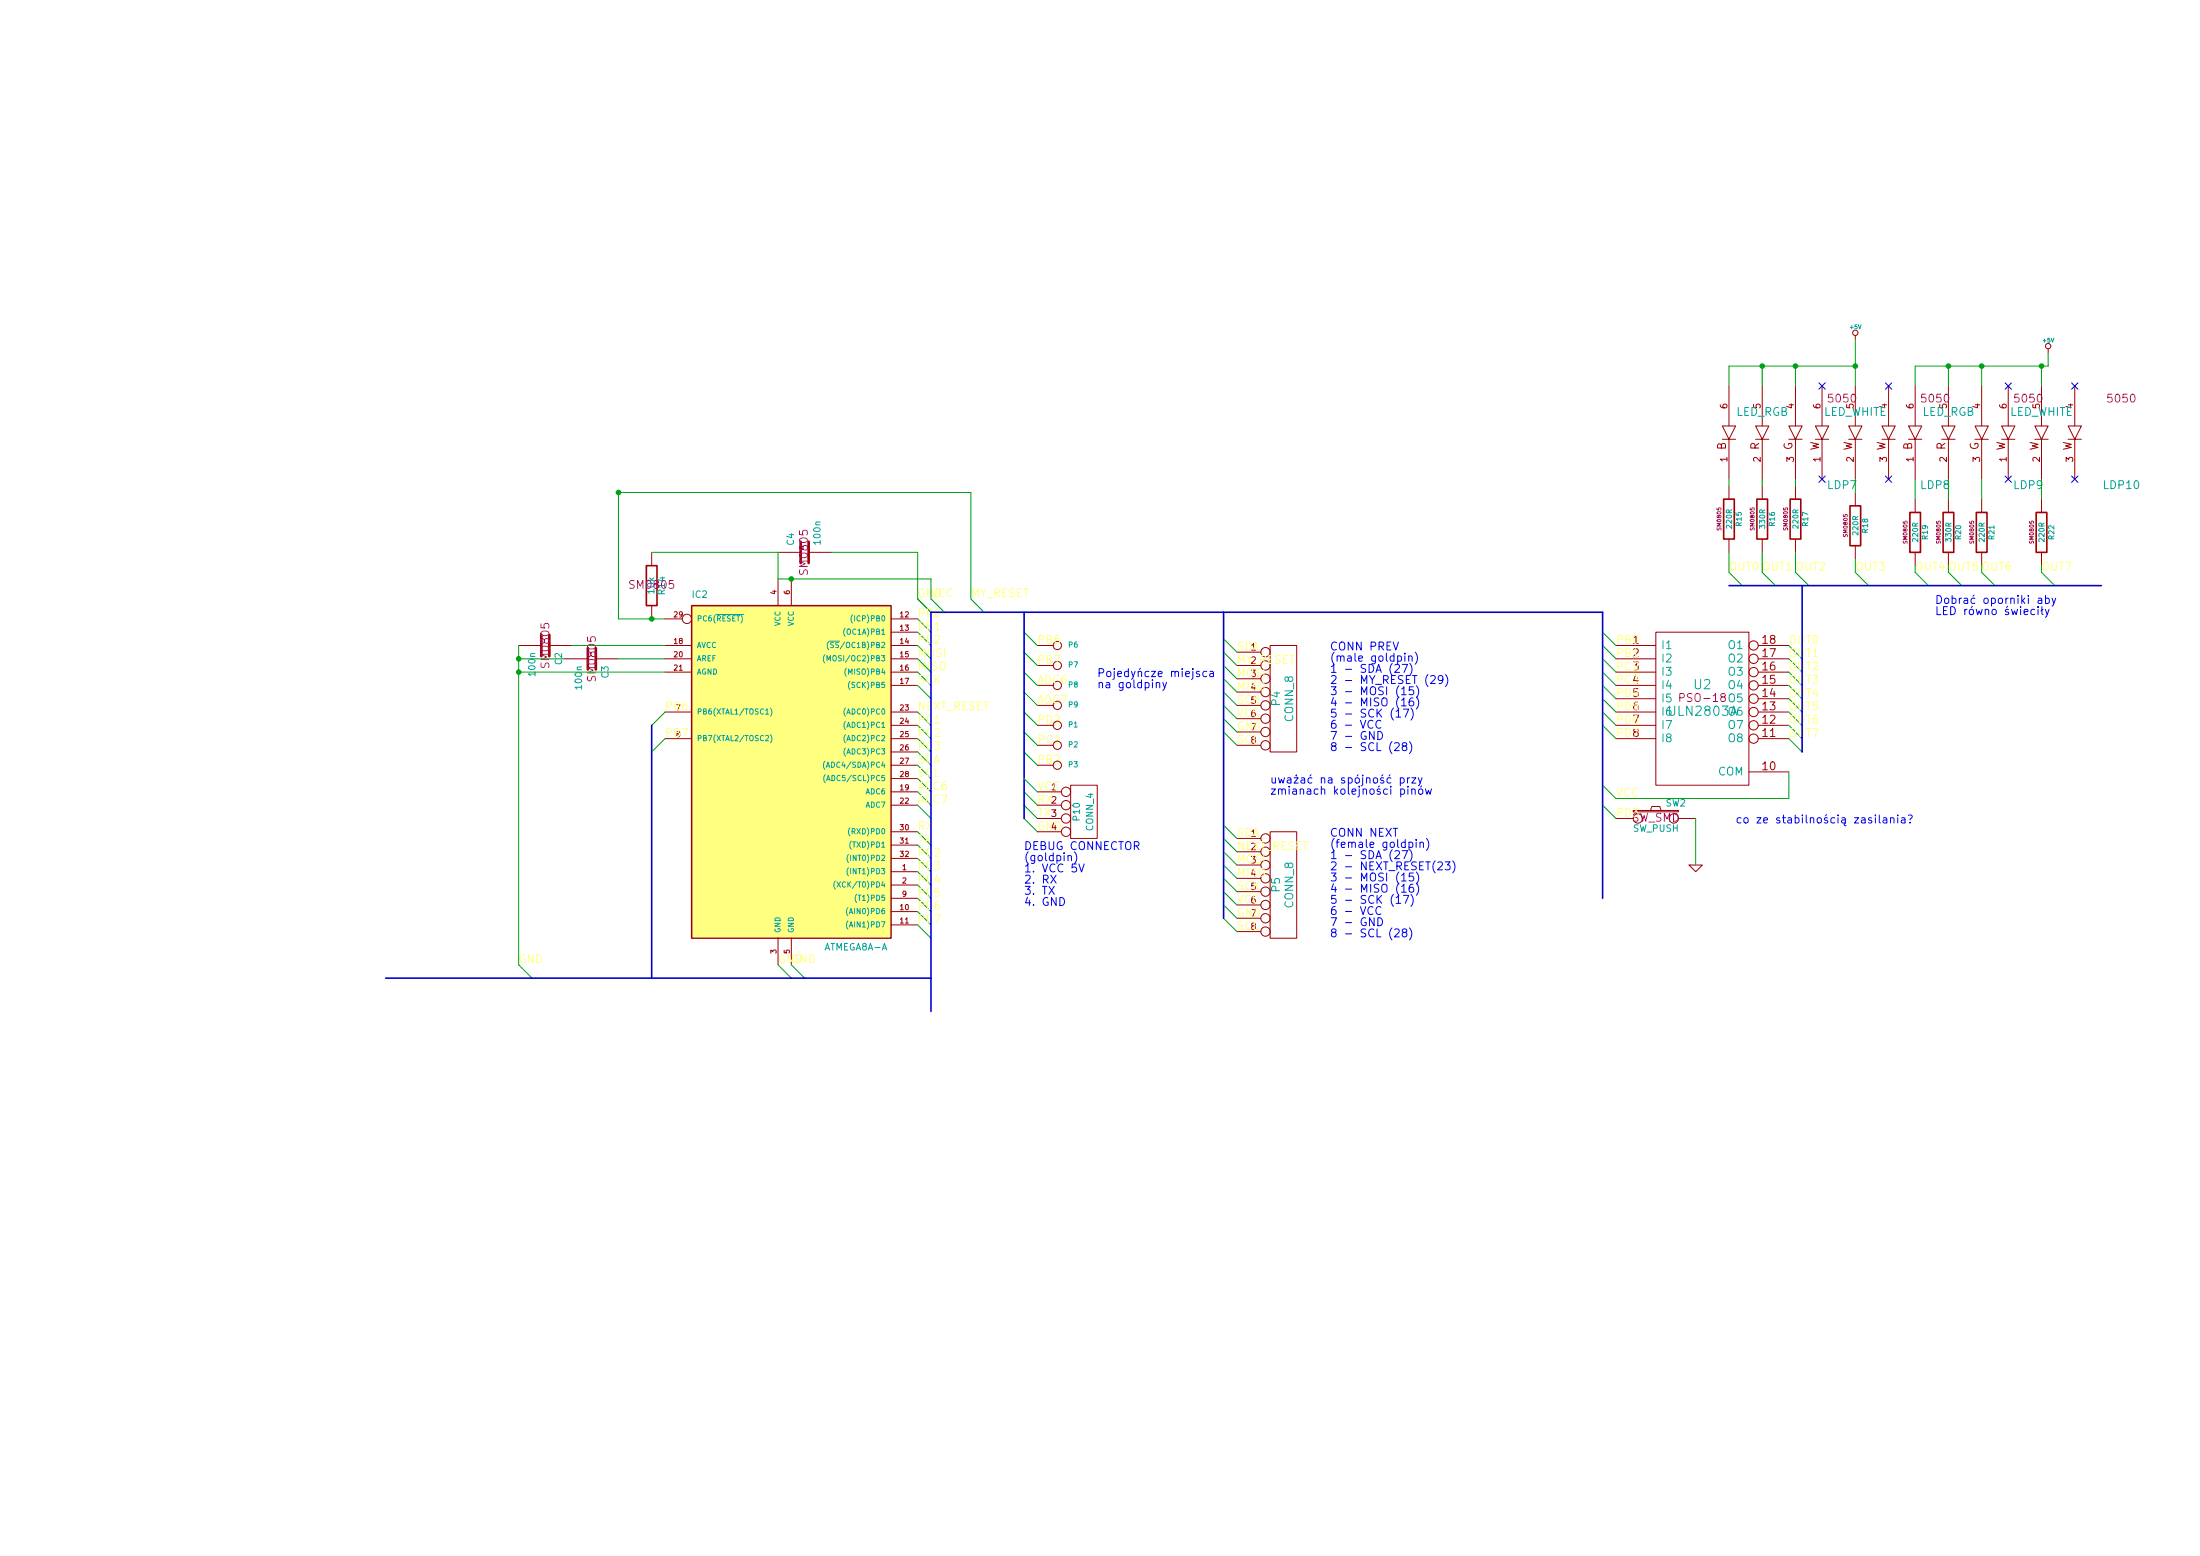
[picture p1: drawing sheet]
<svg xmlns="http://www.w3.org/2000/svg" width="420mm" height="297mm" viewBox="0 0 420 297" stroke-linecap="round" stroke-linejoin="round" font-family="sans-serif">
<path d="M132.1 115.6h38.1v63.5h-38.1z" fill="#ffff80" stroke="#ffff80" stroke-width=".25"/>
<path d="M132.1 115.6h38.1v63.5h-38.1z" fill="none" stroke="#a00000" stroke-width=".25"/>
<g fill="none" stroke="#a00000" stroke-width=".19">
<path d="M330.2 73.7v7.6M336.5 73.7v7.6M342.9 73.7v7.6M348 73.7v7.6M354.3 64v.8M354.3 73.7v7.6M360.7 73.7v7.6M365.8 73.7v7.6M372.1 73.7v7.6M378.5 73.7v7.6M383.5 73.7v7.6M389.9 73.7v7.6"/>
<path d="M391.2 66.6v.7M396.2 73.7v7.6M328.9 83.9h1.3l-1.3-2.6h2.6l-1.3 2.6h1.3M330.2 83.9v7.6M330.2 92.7v2.6M335.3 83.9h1.2l-1.2-2.6h2.5l-1.3 2.6h1.3M336.5 83.9v7.6M336.5 92.7v2.6M341.6 83.9h1.3l-1.3-2.6h2.6l-1.3 2.6h1.3M342.9 83.9v7.6M342.9 92.7v2.6M346.7 83.9h1.3l-1.3-2.6h2.5l-1.2 2.6h1.2"/>
<path d="M348 83.9v7.6M353.1 83.9h1.2l-1.2-2.6h2.5l-1.3 2.6h1.3M354.3 83.9v7.6M354.3 94v2.6M359.4 83.9h1.3l-1.3-2.6h2.5l-1.2 2.6h1.2M360.7 83.9v7.6M364.5 83.9h1.3l-1.3-2.6h2.5l-1.2 2.6h1.2M365.8 83.9v7.6M365.8 95.3v2.5M370.8 83.9h1.3l-1.3-2.6h2.6l-1.3 2.6h1.3M372.1 83.9v7.6M372.1 95.3v2.5"/>
<path d="M377.2 83.9h1.3l-1.3-2.6h2.5l-1.2 2.6h1.2M378.5 83.9v7.6M378.5 95.3v2.5M382.3 83.9h1.2l-1.2-2.6h2.5l-1.3 2.6h1.3M383.5 83.9v7.6M388.6 83.9h1.3l-1.3-2.6h2.6l-1.3 2.6h1.3M389.9 83.9v7.6M389.9 95.3v2.5M395 83.9h1.2l-1.2-2.6h2.5l-1.3 2.6h1.3M396.2 83.9v7.6M124.5 105.4v2.6M124.5 115.6v2.5"/>
<path d="M127 118.1h3.3M148.6 110.5v5.1M148.6 105.4h4.3M151.1 110.5v5.1M154.4 105.4h4.3M170.2 118.1h5.1M330.2 102.9v2.5M336.5 102.9v2.5M342.9 102.9v2.5M354.3 104.2v2.5M365.8 105.4v2.6M372.1 105.4v2.6"/>
<path d="M378.5 105.4v2.6M389.9 105.4v2.6M99.1 123.2h4.3M104.9 123.2h4.3M107.9 125.8h4.4M113.8 125.8h4.3M127 135.9h5.1M127 125.8h5.1M127 128.3h5.1M127 123.2h5.1M170.2 135.9h5.1M170.2 125.8h5.1"/>
<path d="M170.2 128.3h5.1M170.2 120.7h5.1M170.2 123.2h5.1M170.2 138.5h5.1M170.2 130.8h5.1M236.2 124.5h4.6M236.2 127h4.6M236.2 129.6h4.6M236.2 132.1h4.6M236.2 134.7h4.6M236.2 137.2h4.6M236.2 139.7h4.6"/>
<path d="M242.6 123.2h5v20.3h-5zM308.6 135.9h7.6M308.6 125.8h7.6M308.6 128.3h7.6M308.6 123.2h7.6M308.6 138.5h7.6M308.6 130.8h7.6M308.6 133.4h7.6M316.2 120.7h17.8v29.2h-17.8zM335.8 135.9h5.8M335.8 125.8h5.8M335.8 128.3h5.8"/>
<path d="M335.8 123.2h5.8M335.8 138.5h5.8M335.8 130.8h5.8M335.8 133.4h5.8M127 141h5.1M170.2 141h5.1M170.2 158.8h5.1M170.2 153.7h5.1M170.2 143.5h5.1M170.2 146.1h5.1M170.2 148.6h5.1M170.2 151.2h5.1"/>
<path d="M198.1 158.8h4.6M198.1 153.7h4.6M198.1 151.2h4.6M198.1 156.2h4.6M204.5 149.9h5v10.2h-5zM236.2 142.3h4.6M242.6 158.8h5v20.3h-5zM308.6 141h7.6M311.9 154.7h8.6v.3h-8.6zM315.2 154.7l.3-.7h1.5l.2 .7M320.5 156.2h3.3M334 147.4h7.6"/>
<path d="M335.8 141h5.8M148.6 179.1v5.1M151.1 179.1v5.1M170.2 166.4h5.1M170.2 168.9h5.1M170.2 171.5h5.1M170.2 174h5.1M170.2 176.6h5.1M170.2 161.3h5.1M170.2 163.9h5.1M236.2 160.1h4.6M236.2 162.6h4.6"/>
<path d="M236.2 165.1h4.6M236.2 167.7h4.6M236.2 170.2h4.6M236.2 172.8h4.6M236.2 175.3h4.6M236.2 177.8h4.6M322.6 165.1h2.5l-1.3 1.3z"/>
<circle cx="354.3" cy="63.5" r=".51"/>
<circle cx="391.2" cy="66.1" r=".51"/>
<circle cx="131.2" cy="118.1" r=".89"/>
<circle cx="201.9" cy="123.2" r=".79"/>
<circle cx="201.9" cy="130.8" r=".79"/>
<circle cx="201.9" cy="127" r=".79"/>
<circle cx="201.9" cy="134.7" r=".79"/>
<circle cx="201.9" cy="138.5" r=".79"/>
<circle cx="241.7" cy="134.7" r=".89"/>
<circle cx="241.7" cy="129.6" r=".89"/>
<circle cx="241.7" cy="127" r=".89"/>
<circle cx="241.7" cy="132.1" r=".89"/>
<circle cx="241.7" cy="137.2" r=".89"/>
<circle cx="241.7" cy="139.7" r=".89"/>
<circle cx="241.7" cy="124.5" r=".89"/>
<circle cx="334.9" cy="128.3" r=".89"/>
<circle cx="334.9" cy="130.8" r=".89"/>
<circle cx="334.9" cy="123.2" r=".89"/>
<circle cx="334.9" cy="133.4" r=".89"/>
<circle cx="334.9" cy="125.8" r=".89"/>
<circle cx="334.9" cy="138.5" r=".89"/>
<circle cx="334.9" cy="135.9" r=".89"/>
<circle cx="201.9" cy="142.3" r=".79"/>
<circle cx="201.9" cy="146.1" r=".79"/>
<circle cx="203.6" cy="158.8" r=".89"/>
<circle cx="203.6" cy="153.7" r=".89"/>
<circle cx="203.6" cy="151.2" r=".89"/>
<circle cx="203.6" cy="156.2" r=".89"/>
<circle cx="241.7" cy="142.3" r=".89"/>
<circle cx="334.9" cy="141" r=".89"/>
<circle cx="241.7" cy="160.1" r=".89"/>
<circle cx="241.7" cy="170.2" r=".89"/>
<circle cx="241.7" cy="177.8" r=".89"/>
<circle cx="241.7" cy="162.6" r=".89"/>
<circle cx="241.7" cy="165.1" r=".89"/>
<circle cx="241.7" cy="172.8" r=".89"/>
<circle cx="241.7" cy="175.3" r=".89"/>
<circle cx="241.7" cy="167.7" r=".89"/>
</g>
<g fill="none" stroke="#00a0a0" stroke-width=".19">
<path d="M136.8 117.3h5.2M161.4 119.9a1.2 1.2 0 0 0 0 1.6M162.8 117.4a1.2 1.2 0 0 0 0 1.5M146.2 136.3h.6M147.1 135.2a1.2 1.2 0 0 1 0 1.5M157.5 125a1.2 1.2 0 0 0 0 1.6M157.9 126.2v-1l.4 .7 .3-.7v1M158.3 122.5a1.2 1.2 0 0 0 0 1.5M158.4 122.4h2M159.2 122.7l-.4-.1-.2 .2 .1 .2 .5 .3v.2l-.6 .1M161.5 135.2a1.2 1.2 0 0 0 0 1.5M161.5 137.7a1.2 1.2 0 0 0 0 1.6"/>
<path d="M161.6 127.5a1.2 1.2 0 0 0 0 1.6M162.3 130.1a1.2 1.2 0 0 0 0 1.5M146.2 140.5l.4-.1 .2 .3-.6 .7h.6M147.1 140.2a1.2 1.2 0 0 1 0 1.6M157.6 145.3a1.2 1.2 0 0 0 0 1.6M157.6 147.9a1.2 1.2 0 0 0 0 1.5M157.8 146.5l.3-1 .4 1M157.9 149l.3-1 .3 1M158 148.8h.4M161.5 140.2a1.2 1.2 0 0 0 0 1.6M161.5 142.8a1.2 1.2 0 0 0 0 1.5M162.3 158a1.2 1.2 0 0 0 0 1.6"/>
<path d="M159.5 168.2a1.2 1.2 0 0 0 0 1.5M159.8 168.3l.7 1.1M160.5 168.3l-.7 1.1M162 173.3a1.2 1.2 0 0 0 0 1.5M162 175.8a1.2 1.2 0 0 0 0 1.6M162.1 165.6a1.2 1.2 0 0 0 0 1.6M162.1 163.1a1.2 1.2 0 0 0 0 1.6M163.6 170.7a1.2 1.2 0 0 0 0 1.6"/>
</g>
<g fill="none" stroke="#00a000" stroke-width=".19">
<path d="M336.5 69.9v3.8M342.9 69.9v3.8M354.3 69.9h-24.1v3.8M354.3 64.8v8.9M372.1 69.9v3.8M378.5 69.9v3.8M389.9 69.9v3.8M391.2 67.3v2.6h-25.4v3.8M330.2 91.5v1.2M336.5 91.5v1.2M342.9 91.5v1.2M365.8 91.5v3.8"/>
<path d="M372.1 91.5v3.8M378.5 91.5v3.8M389.9 91.5v3.8M124.5 105.4h24.1v5.1h29.2v3.8l2.5 2.6M158.7 105.4h16.6v8.9l2.5 2.6M175.3 118.1l2.5 2.6M188 116.9l-2.6-2.6v-20.3h-67.3v24.1h8.9M330.2 105.4v3.9l2.5 2.5M336.5 105.4v3.9l2.6 2.5M342.9 105.4v3.9l2.5 2.5M354.3 109.3l2.6 2.5M365.8 109.3l2.5 2.5"/>
<path d="M372.1 109.3l2.5 2.5M378.5 109.3l2.5 2.5M389.9 109.3l2.5 2.5M99.1 123.2v61l2.5 2.5M99.1 125.8h8.8M99.1 128.3h27.9M109.2 123.2h17.8M118.1 125.8h8.9M127 135.9l-2.5 2.6M175.3 120.7l2.5 2.5M175.3 130.8l2.5 2.6M195.6 124.5l2.5 2.5"/>
<path d="M195.6 120.7l2.5 2.5M195.6 128.3l2.5 2.5M195.6 132.1l2.5 2.6M195.6 135.9l2.5 2.6M195.6 139.7l2.5 2.6M233.7 122l2.5 2.5M233.7 124.5l2.5 2.5M233.7 127l2.5 2.6M233.7 129.6l2.5 2.5M233.7 132.1l2.5 2.6M233.7 134.7l2.5 2.5M233.7 137.2l2.5 2.5"/>
<path d="M233.7 139.7l2.5 2.6M306.1 120.7l2.5 2.5M306.1 123.2l2.5 2.6M306.1 125.8l2.5 2.5M306.1 128.3l2.5 2.5M306.1 130.8l2.5 2.6M306.1 133.4l2.5 2.5M306.1 135.9l2.5 2.6M306.1 138.5l2.5 2.5M127 141l-2.5 2.5M175.3 153.7l2.5 2.5M175.3 158.8l2.5 2.5"/>
<path d="M195.6 151.2l2.5 2.5M195.6 153.7l2.5 2.5M195.6 156.2l2.5 2.6M195.6 143.5l2.5 2.6M195.6 148.6l2.5 2.6M233.7 157.5l2.5 2.6M306.1 153.7l2.5 2.5M323.8 156.2v8.9M341.6 141l2.6 2.5M341.6 147.4v5h-33l-2.5-2.5M175.3 161.3l2.5 2.6M175.3 163.9l2.5 2.5"/>
<path d="M175.3 166.4l2.5 2.5M175.3 168.9l2.5 2.6M175.3 171.5l2.5 2.5M175.3 174l2.5 2.6M175.3 176.6l2.5 2.5M233.7 160.1l2.5 2.5M233.7 162.6l2.5 2.5M233.7 165.1l2.5 2.6M233.7 167.7l2.5 2.5M233.7 172.8l2.5 2.5M233.7 170.2l2.5 2.6M233.7 175.3l2.5 2.5"/>
<path d="M148.6 184.2l2.5 2.5M151.1 184.2l2.6 2.5"/>
</g>
<path d="M176.4 112.5a.7 .7 0 0 0-.9 .7 .7 .7 0 0 0 1 .6v-.5h-.3M154.6 182.3a.77 .77 0 0 1 .9 .7 .77 .77 0 0 1-.9 .8z" fill="none" stroke="#ffff80" stroke-width=".19"/>
<path d="M152.9 103.4v4.1M154.4 103.4v4.1M103.4 121.2v4.1M104.9 121.2v4.1M112.3 123.7v4.1M113.8 123.7v4.1" fill="none" stroke="#a00000" stroke-width=".51"/>
<path d="M329.2 95.3h2v7.6h-2zM335.5 95.3h2.1v7.6h-2.1zM341.9 95.3h2v7.6h-2zM353.3 96.6h2v7.6h-2zM364.7 97.8h2.1v7.6h-2.1zM371.1 97.8h2v7.6h-2zM377.4 97.8h2.1v7.6h-2.1zM388.9 97.8h2v7.6h-2zM123.4 108h2.1v7.6h-2.1z" fill="none" stroke="#a00000" stroke-width=".3"/>
<g fill="none" stroke="#0000c0" stroke-width=".19">
<path d="M347.4 73.1l1.2 1.2M348.6 73.1l-1.2 1.2M360.1 73.1l1.2 1.2M361.3 73.1l-1.2 1.2M382.9 73.1l1.2 1.2M384.1 73.1l-1.2 1.2M395.6 73.1l1.2 1.2M396.8 73.1l-1.2 1.2M347.4 90.9l1.2 1.2M348.6 90.9l-1.2 1.2M360.1 90.9l1.2 1.2M361.3 90.9l-1.2 1.2"/>
<path d="M382.9 90.9l1.2 1.2M384.1 90.9l-1.2 1.2M395.6 90.9l1.2 1.2M396.8 90.9l-1.2 1.2"/>
</g>
<g fill="none" stroke="#00f" stroke-width=".19">
<path d="M386.6 116.8l.7-.1-.1-.3-.4-.1-.2 .2v.8h.6M388.6 116.4l-.4-.1-.3 .3v.6l.3 .1h.4M389.2 115.8v.2M389.2 116.3v1M389.3 114.3h.6v.9M389.9 114.6h-.5a.3 .3 0 0 0-.2 .3 .3 .3 0 0 0 .2 .3l.5-.1M390 115.8v1.3l.2 .2M390.2 116.3l-.4 .3M390.6 116.3l.4 1M390.7 114.3l.4-.1 .3 .3-.1 .6-.2 .1-.4-.1M390.7 113.7v1.5M391.3 116.3l-.5 1.4-.2 .1"/>
<path d="M391.9 114.2l.4 1M392.6 114.2l-.5 1.4-.2 .1M220.8 130.4h.1a.36 .36 0 0 1 .6 .1v.8M222.1 130.3l.3 1M222.8 130.3l-.5 1.4-.2 .1M227.8 128.2v1.3l-.3 .2M227.8 127.6v.2M229.1 128.2h-.4l-.2 .2v.2l.6 .1v.4h-.6M230.5 128.2h-.5l-.3 .3 .1 .5 .2 .2 .5-.1M231.1 128.2h.6v1M231.7 128.5l-.5 .1a.3 .3 0 0 0-.2 .3 .3 .3 0 0 0 .2 .3l.5-.1M262.2 137.7a.71 .71 0 0 0-.9 .2 .71 .71 0 0 0 .1 .9l.3 .2 .5-.1"/>
<path d="M262.4 139.6v1.6l-.9-1.6v1.6M263.1 139.6a.77 .77 0 0 1 .9 .8 .77 .77 0 0 1-.9 .8zM263.7 137.7a.71 .71 0 0 0-.9 .2 .71 .71 0 0 0 .1 .9l.4 .2 .4-.1M266.4 127l.6-.2 .2 .2 .1 .3-1 1.1h1M266.6 135.8l.5-.4v1.5M266.6 136.9h.9M267.7 131.5l.4-.4v1.5M267.7 133.7l.4-.5v1.6M267.7 132.6h.9M267.7 134.8h.9M267.8 126.8h1l-.7 1.6M268 135.4h1l-.6 1.5"/>
<path d="M268.3 124.7v.2M268.3 125.2v1M269 125.4l.1-.1a.36 .36 0 0 1 .6 .1v.8M269 125.2v1M269.2 126.6a1.75 1.75 0 0 1 0 2.3M269.5 135.2a1.75 1.75 0 0 1 0 2.3M269.8 133.2a.62 .62 0 0 0-.7 .7l.1 .7 .2 .2 .5-.2 .1-.5-.2-.2-.4-.1-.3 .3M269.9 131.1h-.7l-.1 .7 .2-.1 .5 .1 .2 .2-.1 .5-.2 .1-.6-.1M270.3 124.5a1.75 1.75 0 0 1 0 2.3M270.5 130.9a1.75 1.75 0 0 1 0 2.3M270.5 133a1.75 1.75 0 0 1 0 2.3M273.2 129.1l.6-.1 .2 .1 .1 .3-.9 1.1h.9"/>
<path d="M275.6 129.6l-.3 .3h-.5l-.1-.3 .1-.6h.5l.2 .1a1.16 1.16 0 0 1-.2 1.3l-.5 .1M276.1 128.8a1.75 1.75 0 0 1 0 2.3M262.4 148.6l.2-.1 .4 .1v.8l-.2 .1-.4-.1zM264.1 147.9l-.2 .2M264.2 148.6l-.3-.1-.2 .2v.2l.5 .2v.3h-.5M265.5 147.9l-.2 .2M265.6 148.6l-.4-.1-.3 .3 .1 .6 .2 .1 .4-.1M266.3 141.9l.6-.1 .3 .1v.3l-.9 1.1h.9M267.4 148.6l.5-.1 .3 .3-.1 .6-.2 .1-.5-.1M267.4 148.5v1.5M267.5 150.7l.4-.1 .3 .3v.6l-.3 .1-.4-.1M267.5 150.6v1.5"/>
<path d="M268.1 142.4l-.3-.3 .1-.2 .2-.1h.4l.2 .3-.1 .2-.7 .2-.1 .2 .1 .5 .2 .1h.3l.3-.3v-.3l-.3-.3M268.8 148.5v1M268.9 150.1v.2M268.9 150.6v1M269.2 141.6a1.75 1.75 0 0 1 0 2.3M269.2 148.5l-.2 .1-.2 .2M269.6 148.5h.8l-.8 1h.8M269.6 150.8l.1-.1a.36 .36 0 0 1 .6 .1v.8M269.6 150.6v1M270.9 148.5l.3 1M271.1 150.7l.3-.1 .3 .3v.4l-.3 .3-.3-.1-.2-.2v-.4zM271.5 150l-.2 .3"/>
<path d="M271.6 148.5l-.5 1.4-.2 .1M272.2 150.6l.3 1 .3-.7 .3 .7 .3-1M357.4 156.2l-.3-.1-.3 .2 .1 .2 .5 .2v.3h-.6M358.2 155.6v.1M358.2 156.1v1M358.9 155.6v1.3l.2 .2M359.7 156.2h.6v.9M360.3 156.5h-.5a.3 .3 0 0 0-.2 .3 .3 .3 0 0 0 .2 .3l.5-.1M361.1 156.2a.36 .36 0 0 1 .6 .1v.8M361.1 156.1v1M362.4 155.6v.1M362.4 156.1v1"/>
<path d="M363.2 156.2h.6v.9M363.8 156.5h-.5a.3 .3 0 0 0-.2 .3 .3 .3 0 0 0 .2 .3l.5-.1M364.5 155.7l.5-.1a.39 .39 0 0 1 .2 .4 .39 .39 0 0 1-.4 .3v.2M364.8 157v.1M200.7 167.1l1 1.5M201.7 167.1l-1 1.5M202.4 171.3a.77 .77 0 0 1 .9 .8 .77 .77 0 0 1-.9 .8zM204 163.5v-.1a.36 .36 0 0 1 .6 .1v.8M205.2 162.6a1.75 1.75 0 0 1 0 2.3M206 164.9l.6 1.6 .5-1.6M262.2 173.2a.71 .71 0 0 0-.9 .2 .71 .71 0 0 0 .1 1l.3 .2 .5-.1M262.4 175.2v1.5l-.9-1.5v1.5"/>
<path d="M263.1 175.2a.77 .77 0 0 1 .9 .8 .77 .77 0 0 1-.9 .7zM263.7 173.2a.71 .71 0 0 0-.9 .2 .71 .71 0 0 0 .1 1l.4 .2 .4-.1M266.3 177.5l.6-.2 .3 .2v.3l-.9 1.1h.9M266.4 162.5l.6-.1 .2 .1 .1 .3-1 1.1h1M266.6 171.4l.5-.5v1.6M266.6 172.5h.9M267.7 167.1l.4-.4v1.5M267.7 169.2l.4-.4v1.5M267.7 168.2h.9M267.7 170.3h.9M267.8 162.4h1l-.7 1.5M268 170.9h1l-.6 1.6"/>
<path d="M268.1 178l-.3-.3 .1-.2 .2-.2 .4 .1 .2 .2-.1 .2-.7 .3-.1 .2 .1 .4 .2 .2h.3l.3-.3v-.3l-.3-.3M269.1 160.8h.4l.3 .3-.1 .6-.2 .1-.4-.1M269.2 177.1a1.75 1.75 0 0 1 0 2.3M269.2 162.2a1.75 1.75 0 0 1 0 2.3M269.5 170.7a1.75 1.75 0 0 1 0 2.3M269.8 168.8a.62 .62 0 0 0-.7 .7l.1 .7 .2 .1 .5-.1 .1-.5-.2-.2-.4-.1-.3 .3M269.9 166.7h-.7l-.1 .7 .2-.2 .5 .1 .2 .2-.1 .6-.2 .1-.6-.1M270.5 160.3v.1M270.5 160.8v1M270.5 166.5a1.75 1.75 0 0 1 0 2.3M270.5 168.6a1.75 1.75 0 0 1 0 2.3M271.2 160.9l.1-.1a.36 .36 0 0 1 .6 .2v.8"/>
<path d="M271.2 160.8v1M272.4 160.1a1.75 1.75 0 0 1 0 2.3M274.6 164.7l.6-.2 .2 .2 .1 .3-1 1.1h1M276 164.5h.9l-.5 .6 .5 .2v.6l-.3 .2-.6-.2M277.4 164.3a1.75 1.75 0 0 1 0 2.3"/>
</g>
<path d="M195.6 116.9v39.3M233.7 116.9v58.4M330.2 111.8h71.1M344.2 111.8v31.7M124.5 138.5v48.2M306.1 171.5v-54.6h-128.3v76.2M73.7 186.7h104.1" fill="none" stroke="#0000c0" stroke-width=".3"/>
<g fill="#00a000" stroke="#00a000" stroke-width=".25">
<circle cx="151.1" cy="110.5" r=".41"/>
<circle cx="99.1" cy="125.8" r=".41"/>
<circle cx="99.1" cy="128.3" r=".41"/>
<circle cx="124.5" cy="118.1" r=".41"/>
<circle cx="118.1" cy="94" r=".41"/>
<circle cx="389.9" cy="69.9" r=".41"/>
<circle cx="378.5" cy="69.9" r=".41"/>
<circle cx="372.1" cy="69.9" r=".41"/>
<circle cx="354.3" cy="69.9" r=".41"/>
<circle cx="342.9" cy="69.9" r=".41"/>
<circle cx="336.5" cy="69.9" r=".41"/>
</g>
<g font-size="2.5" fill="#00a0a0">
<text x="323.5" y="131.7">U2</text>
<text x="318.9" y="136.7">ULN2803A</text>
</g>
<g font-size="2.1" fill="#a000a0">
<text x="349.4" y="76.9">5050</text>
<text x="367.2" y="76.9">5050</text>
<text x="385" y="76.9">5050</text>
<text x="402.8" y="76.9">5050</text>
<text x="120.5" y="112.5">SM0805</text>
<text x="154.4" y="109.4" transform="rotate(-90 154.4 109.4)">SM0805</text>
<text x="105" y="127.2" transform="rotate(-90 105 127.2)">SM0805</text>
<text x="113.9" y="129.7" transform="rotate(-90 113.9 129.7)">SM0805</text>
<text x="321.4" y="134.1">PSO-18 O5</text>
<text x="311.6" y="156.9">SW_SMD</text>
</g>
<g font-size="2.1" fill="#00a0a0">
<text x="331.5" y="79.5">LED_RGB</text>
<text x="348.2" y="79.5">LED_WHITE</text>
<text x="367.1" y="79.5">LED_RGB</text>
<text x="383.8" y="79.5">LED_WHITE</text>
<text x="366.9" y="93.4">LDP8</text>
<text x="384.6" y="93.4">LDP9</text>
<text x="401.8" y="93.4">LDP10</text>
<text x="317.2" y="124">I1</text>
<text x="330.2" y="124">O1</text>
<text x="317.2" y="126.5">I2</text>
<text x="317.2" y="129.1">I3</text>
<text x="317.2" y="131.6">I4</text>
<text x="330.2" y="131.6">O4</text>
<text x="330.2" y="129.1">O3</text>
<text x="330.2" y="126.5">O2</text>
<text x="244.5" y="134.7" transform="rotate(-90 244.5 134.7)">P4</text>
<text x="247.1" y="137.7" transform="rotate(-90 247.1 137.7)">CONN_8</text>
<text x="317.2" y="134.1">I5</text>
<text x="317.2" y="136.7">I6</text>
<text x="330.2" y="136.7">O6</text>
<text x="317.2" y="139.2">I7</text>
<text x="317.2" y="141.8">I8</text>
<text x="330.2" y="141.8">O8</text>
<text x="330.2" y="139.2">O7</text>
<text x="328" y="148.1">COM</text>
<text x="244.5" y="170.2" transform="rotate(-90 244.5 170.2)">P5</text>
<text x="247.1" y="173.2" transform="rotate(-90 247.1 173.2)">CONN_8</text>
</g>
<g font-size="2.1" fill="#a00000">
<text x="329.7" y="85.9" transform="rotate(-90 329.7 85.9)">B</text>
<text x="336" y="85.9" transform="rotate(-90 336 85.9)">R</text>
<text x="342.4" y="85.9" transform="rotate(-90 342.4 85.9)">G</text>
<text x="347.5" y="86.1" transform="rotate(-90 347.5 86.1)">W</text>
<text x="353.8" y="86.1" transform="rotate(-90 353.8 86.1)">W</text>
<text x="360.2" y="86.1" transform="rotate(-90 360.2 86.1)">W</text>
<text x="365.3" y="85.9" transform="rotate(-90 365.3 85.9)">B</text>
<text x="371.6" y="85.9" transform="rotate(-90 371.6 85.9)">R</text>
<text x="378" y="85.9" transform="rotate(-90 378 85.9)">G</text>
<text x="383" y="86.1" transform="rotate(-90 383 86.1)">W</text>
<text x="389.4" y="86.1" transform="rotate(-90 389.4 86.1)">W</text>
<text x="395.7" y="86.1" transform="rotate(-90 395.7 86.1)">W</text>
<text x="336.7" y="125.5">17</text>
<text x="336.7" y="123">18</text>
<text x="336.7" y="130.6">15</text>
<text x="336.7" y="128.1">16</text>
<text x="336.7" y="135.7">13</text>
<text x="336.7" y="133.1">14</text>
<text x="198.1" y="138.2">PD2</text>
<text x="198.1" y="142">PC1</text>
<text x="336.7" y="140.8">11</text>
<text x="336.7" y="138.2">12</text>
<text x="198.1" y="145.8">PB2</text>
<text x="336.7" y="147.1">10</text>
</g>
<g font-size="2.1" fill="#00a000">
<text x="349.1" y="93.4">LDP7</text>
<text x="354.3" y="109">OUT3</text>
<text x="365.8" y="109">OUT4 OUT5 OUT6</text>
<text x="389.9" y="109">OUT7</text>
<text x="175.3" y="128.1">MISO</text>
</g>
<g font-size="2.1" fill="#ffff80">
<text x="330.2" y="109">OUT0</text>
<text x="336.5" y="109">OUT1</text>
<text x="342.9" y="109">OUT2</text>
<text x="175.3" y="117.9">PB0</text>
<text x="177.8" y="114.1">VCC</text>
<text x="185.4" y="114.1">MY_RESET</text>
<text x="175.3" y="125.5">MOSI</text>
<text x="175.3" y="120.4">PB1</text>
<text x="175.3" y="123">PB2</text>
<text x="198.1" y="123">PB6</text>
<text x="236.2" y="124.2">SDA</text>
<text x="308.6" y="125.5">PB12</text>
<text x="308.6" y="123">PB01</text>
<text x="341.6" y="123">OUT0</text>
<text x="341.6" y="125.5">OUT1</text>
<text x="175.3" y="130.6">SCK</text>
<text x="198.1" y="130.6">ADC6</text>
<text x="198.1" y="126.8">PB7</text>
<text x="236.2" y="126.8">MY_RESET</text>
<text x="236.2" y="129.3">MOSI</text>
<text x="236.2" y="131.9">MISO</text>
<text x="308.6" y="128.1">PC23</text>
<text x="308.6" y="130.6">PC34</text>
<text x="341.6" y="128.1">OUT2</text>
<text x="341.6" y="130.6">OUT3</text>
<text x="127" y="135.7">PB6</text>
<text x="175.3" y="135.7">NEXT_RESET</text>
<text x="198.1" y="134.4">ADC7</text>
<text x="236.2" y="134.4">SCK</text>
<text x="236.2" y="136.9">VCC</text>
<text x="308.6" y="133.1">PD45</text>
<text x="308.6" y="135.7">PD56</text>
<text x="341.6" y="133.1">OUT4</text>
<text x="341.6" y="135.7">OUT5</text>
<text x="127" y="140.8">PB7</text>
<text x="175.3" y="138.2">PC1</text>
<text x="175.3" y="140.8">PC2</text>
<text x="175.3" y="143.3">PC3</text>
<text x="236.2" y="142">SCL</text>
<text x="236.2" y="139.5">GND</text>
<text x="308.6" y="138.2">PD67</text>
<text x="308.6" y="140.8">PD78</text>
<text x="341.6" y="138.2">OUT6</text>
<text x="341.6" y="140.8">OUT7</text>
<text x="175.3" y="145.8">SDA</text>
<text x="175.3" y="148.4">SCL</text>
<text x="175.3" y="150.9">ADC6</text>
<text x="175.3" y="153.5">ADC7</text>
<text x="198.1" y="153.5">RX</text>
<text x="198.1" y="156">TX</text>
<text x="198.1" y="150.9">VCC</text>
<text x="308.6" y="152.2">VCC</text>
<text x="308.6" y="156">PD3</text>
<text x="175.3" y="158.5">RX</text>
<text x="175.3" y="161.1">TX</text>
<text x="198.1" y="158.5">GND</text>
<text x="236.2" y="159.8">SDA</text>
<text x="175.3" y="163.6">PD2</text>
<text x="175.3" y="166.2">PD3</text>
<text x="236.2" y="162.3">NEXT_RESET</text>
<text x="236.2" y="164.9">MOSI</text>
<text x="236.2" y="167.4">MISO</text>
<text x="175.3" y="168.7">PD4</text>
<text x="175.3" y="171.2">PD5</text>
<text x="175.3" y="173.8">PD6</text>
<text x="236.2" y="170">SCK</text>
<text x="236.2" y="172.5">VCC</text>
<text x="175.3" y="176.3">PD7</text>
<text x="236.2" y="177.6">SCL</text>
<text x="236.2" y="175">GND</text>
<text x="99.1" y="183.9">GND</text>
<text x="148.6" y="183.9">GND</text>
</g>
<g font-size="2.1" fill="#00f">
<text x="369.6" y="115.4">Dobra oporniki aby</text>
<text x="369.6" y="117.5">LED równo wieciy</text>
<text x="254" y="124.2">CONN PREV</text>
<text x="209.5" y="129.3">Pojedycze miejsca</text>
<text x="209.5" y="131.5">na goldpiny</text>
<text x="254" y="126.4">(male goldpin)</text>
<text x="254" y="128.5">1 - SDA (27)</text>
<text x="254" y="130.6">2 - MY_RESET (29)</text>
<text x="254" y="132.8">3 - MOSI (15)</text>
<text x="254" y="134.9">4 - MISO (16)</text>
<text x="254" y="137">5 - SCK (17)</text>
<text x="254" y="139.2">6 - VCC</text>
<text x="254" y="141.3">7 - GND</text>
<text x="254" y="143.4">8 - SCL (28)</text>
<text x="242.6" y="149.6">uwaa na spójno przy</text>
<text x="242.6" y="151.8">zmianach kolejnoci pinów</text>
<text x="254" y="159.8">CONN NEXT</text>
<text x="254" y="161.9">(female goldpin)</text>
<text x="331.5" y="157.3">co ze stabilnoci zasilania?</text>
<text x="195.6" y="162.3">DEBUG CONNECTOR</text>
<text x="195.6" y="164.5">(goldpin)</text>
<text x="195.6" y="166.6">1. VCC 5V</text>
<text x="254" y="164.1">1 - SDA (27)</text>
<text x="254" y="166.2">2 - NEXT_RESET(23)</text>
<text x="195.6" y="168.7">2. RX</text>
<text x="195.6" y="170.9">3. TX</text>
<text x="195.6" y="173">4. GND</text>
<text x="254" y="168.3">3 - MOSI (15)</text>
<text x="254" y="170.5">4 - MISO (16)</text>
<text x="254" y="172.6">5 - SCK (17)</text>
<text x="254" y="174.7">6 - VCC</text>
<text x="254" y="176.9">7 - GND</text>
<text x="254" y="179">8 - SCL (28)</text>
</g>
<g font-size="1.8" fill="#a00000">
<text x="329.9" y="78" transform="rotate(-90 329.9 78)">6</text>
<text x="336.3" y="78" transform="rotate(-90 336.3 78)">5</text>
<text x="342.6" y="78" transform="rotate(-90 342.6 78)">4</text>
<text x="347.7" y="78" transform="rotate(-90 347.7 78)">6</text>
<text x="354.1" y="78" transform="rotate(-90 354.1 78)">5</text>
<text x="365.5" y="78" transform="rotate(-90 365.5 78)">6</text>
<text x="371.9" y="78" transform="rotate(-90 371.9 78)">5</text>
<text x="378.2" y="78" transform="rotate(-90 378.2 78)">4</text>
<text x="383.3" y="78" transform="rotate(-90 383.3 78)">6</text>
<text x="389.6" y="78" transform="rotate(-90 389.6 78)">5</text>
<text x="329.9" y="88.1" transform="rotate(-90 329.9 88.1)">1</text>
<text x="336.3" y="88.1" transform="rotate(-90 336.3 88.1)">2</text>
<text x="342.6" y="88.1" transform="rotate(-90 342.6 88.1)">3</text>
<text x="347.7" y="88.1" transform="rotate(-90 347.7 88.1)">1</text>
<text x="354.1" y="88.1" transform="rotate(-90 354.1 88.1)">2</text>
<text x="360.4" y="88.1" transform="rotate(-90 360.4 88.1)">3</text>
<text x="365.5" y="88.1" transform="rotate(-90 365.5 88.1)">1</text>
<text x="371.9" y="88.1" transform="rotate(-90 371.9 88.1)">2</text>
<text x="378.2" y="88.1" transform="rotate(-90 378.2 88.1)">3</text>
<text x="383.3" y="88.1" transform="rotate(-90 383.3 88.1)">1</text>
<text x="389.6" y="88.1" transform="rotate(-90 389.6 88.1)">2</text>
<text x="396" y="88.1" transform="rotate(-90 396 88.1)">3</text>
<text x="238.9" y="124.2">1</text>
<text x="238.9" y="129.3">3</text>
<text x="238.9" y="139.5">7</text>
<text x="200.8" y="150.9">1</text>
<text x="200.8" y="153.5">2</text>
<text x="200.8" y="156">3</text>
<text x="200.8" y="158.5">4</text>
<text x="238.9" y="159.8">1</text>
<text x="238.9" y="162.3">2</text>
<text x="238.9" y="164.9">3</text>
<text x="238.9" y="175">7</text>
</g>
<g font-size="1.8" fill="#00a0a0">
<text x="360.4" y="78" transform="rotate(-90 360.4 78)">4</text>
<text x="396" y="78" transform="rotate(-90 396 78)">4</text>
<text x="151.7" y="104" transform="rotate(-90 151.7 104)">C4</text>
<text x="156.8" y="103.8" transform="rotate(-90 156.8 103.8)">100n</text>
<text x="132.3" y="114.2">IC2</text>
<text x="102.3" y="128.9" transform="rotate(-90 102.3 128.9)">100n</text>
<text x="107.4" y="126.9" transform="rotate(-90 107.4 126.9)">C2</text>
<text x="111.2" y="131.4" transform="rotate(-90 111.2 131.4)">100n</text>
<text x="116.3" y="129.4" transform="rotate(-90 116.3 129.4)">C3</text>
<text x="318.1" y="154">SW2</text>
<text x="206.3" y="156.6" transform="rotate(-90 206.3 156.6)">P10</text>
<text x="208.8" y="158.6" transform="rotate(-90 208.8 158.6)">CONN_4</text>
<text x="157.6" y="181.5">ATMEGA8A-A</text>
</g>
<g font-size="1.8" fill="#a000a0">
<text x="125" y="113.3" transform="rotate(-90 125 113.3)">10k</text>
<text x="127.1" y="113.4" transform="rotate(-90 127.1 113.4)">R14</text>
<text x="311.9" y="158.8">SW_PUSH</text>
</g>
<g font-size="1.8" fill="#ffff80">
<text x="238.9" y="126.8">2</text>
<text x="238.9" y="131.9">4</text>
<text x="238.9" y="134.4">5</text>
<text x="238.9" y="136.9">6</text>
<text x="238.9" y="142">8</text>
<text x="238.9" y="167.4">4</text>
<text x="238.9" y="170">5</text>
<text x="238.9" y="172.5">6</text>
<text x="238.9" y="177.6">8</text>
</g>
<g font-size="1.4" fill="#00a0a0">
<text x="330.8" y="100.7" transform="rotate(-90 330.8 100.7)">220R</text>
<text x="332.7" y="100.4" transform="rotate(-90 332.7 100.4)">R15</text>
<text x="337.2" y="100.7" transform="rotate(-90 337.2 100.7)">330R</text>
<text x="339" y="100.4" transform="rotate(-90 339 100.4)">R16</text>
<text x="343.5" y="100.7" transform="rotate(-90 343.5 100.7)">220R</text>
<text x="345.4" y="100.4" transform="rotate(-90 345.4 100.4)">R17</text>
<text x="356.8" y="101.7" transform="rotate(-90 356.8 101.7)">R18</text>
<text x="354.9" y="102" transform="rotate(-90 354.9 102)">220R</text>
<text x="366.4" y="103.3" transform="rotate(-90 366.4 103.3)">220R</text>
<text x="368.2" y="102.9" transform="rotate(-90 368.2 102.9)">R19</text>
<text x="372.7" y="103.3" transform="rotate(-90 372.7 103.3)">330R</text>
<text x="374.6" y="102.9" transform="rotate(-90 374.6 102.9)">R20</text>
<text x="379.1" y="103.3" transform="rotate(-90 379.1 103.3)">220R</text>
<text x="380.9" y="102.9" transform="rotate(-90 380.9 102.9)">R21</text>
<text x="390.5" y="103.3" transform="rotate(-90 390.5 103.3)">220R</text>
<text x="392.4" y="102.9" transform="rotate(-90 392.4 102.9)">R22</text>
<text x="133.1" y="118.7">PC6(RESET)</text>
<text x="149.1" y="119.6" transform="rotate(-90 149.1 119.6)">VCC</text>
<text x="151.6" y="119.6" transform="rotate(-90 151.6 119.6)">VCC</text>
<text x="163.1" y="118.7">(ICP)PB0</text>
<text x="133.1" y="123.7">AVCC</text>
<text x="159.3" y="123.7">(SS/OC1B)PB2</text>
<text x="161.5" y="121.2">(OC1A)PB1</text>
<text x="204.1" y="123.7">P6</text>
<text x="133.1" y="126.3">AREF</text>
<text x="133.1" y="128.8">AGND</text>
<text x="158.5" y="126.3">(MOSI/OC2)PB3</text>
<text x="161.8" y="128.8">(MISO)PB4</text>
<text x="162.5" y="131.4">(SCK)PB5</text>
<text x="204.1" y="127.5">P7</text>
<text x="204.1" y="131.3">P8</text>
<text x="133.1" y="136.4">PB6(XTAL1/TOSC1)</text>
<text x="161.6" y="136.4">(ADC0)PC0</text>
<text x="204.1" y="135.1">P9</text>
<text x="133.1" y="141.5">PB7(XTAL2/TOSC2)</text>
<text x="161.6" y="139">(ADC1)PC1</text>
<text x="161.6" y="141.5">(ADC2)PC2</text>
<text x="204.1" y="138.9">P1</text>
<text x="204.1" y="142.7">P2</text>
<text x="158.2" y="146.6">(ADC4/SDA)PC4</text>
<text x="158.4" y="149.1">(ADC5/SCL)PC5</text>
<text x="161.6" y="144.1">(ADC3)PC3</text>
<text x="204.1" y="146.5">P3</text>
<text x="165.3" y="154.2">ADC7</text>
<text x="165.3" y="151.7">ADC6</text>
<text x="162.5" y="159.3">(RXD)PD0</text>
<text x="162.6" y="161.8">(TXD)PD1</text>
<text x="162.4" y="166.9">(INT1)PD3</text>
<text x="162.4" y="164.4">(INT0)PD2</text>
<text x="160.4" y="169.5">(XCK/T0)PD4</text>
<text x="163.8" y="172">(T1)PD5</text>
<text x="149.1" y="178.1" transform="rotate(-90 149.1 178.1)">GND</text>
<text x="151.6" y="178.1" transform="rotate(-90 151.6 178.1)">GND</text>
<text x="162.3" y="174.5">(AIN0)PD6</text>
<text x="162.3" y="177.1">(AIN1)PD7</text>
</g>
<g font-size="1.4" fill="#a00000">
<text x="148.3" y="113.4" transform="rotate(-90 148.3 113.4)">4</text>
<text x="150.9" y="113.4" transform="rotate(-90 150.9 113.4)">6</text>
<text x="128.8" y="117.9">29</text>
<text x="171.9" y="117.9">12</text>
<text x="128.8" y="125.5">20</text>
<text x="128.8" y="123">18</text>
<text x="171.9" y="120.4">13</text>
<text x="171.9" y="123">14</text>
<text x="171.9" y="125.5">15</text>
<text x="128.8" y="128.1">21</text>
<text x="171.9" y="128.1">16</text>
<text x="171.9" y="130.6">17</text>
<text x="129.2" y="135.7">7</text>
<text x="171.9" y="135.7">23</text>
<text x="129.2" y="140.8">8</text>
<text x="171.9" y="138.2">24</text>
<text x="171.9" y="140.8">25</text>
<text x="171.9" y="143.3">26</text>
<text x="171.9" y="145.8">27</text>
<text x="171.9" y="148.4">28</text>
<text x="171.9" y="153.5">22</text>
<text x="171.9" y="150.9">19</text>
<text x="171.9" y="158.5">30</text>
<text x="171.9" y="161.1">31</text>
<text x="171.9" y="163.6">32</text>
<text x="172.3" y="166.2">1</text>
<text x="171.9" y="173.8">10</text>
<text x="172.3" y="168.7">2</text>
<text x="172.3" y="171.2">9</text>
<text x="171.9" y="176.3">11</text>
<text x="148.3" y="182" transform="rotate(-90 148.3 182)">3</text>
<text x="150.9" y="182" transform="rotate(-90 150.9 182)">5</text>
</g>
<g font-size="1.1" fill="#00a0a0">
<text x="353.4" y="62.9">+5V</text>
<text x="390.2" y="65.4">+5V</text>
</g>
<g font-size="1.1" fill="#a000a0">
<text x="328.8" y="101.1" transform="rotate(-90 328.8 101.1)">SM0805</text>
<text x="335.1" y="101.1" transform="rotate(-90 335.1 101.1)">SM0805</text>
<text x="341.5" y="101.1" transform="rotate(-90 341.5 101.1)">SM0805</text>
<text x="352.9" y="102.3" transform="rotate(-90 352.9 102.3)">SM0805</text>
<text x="364.3" y="103.6" transform="rotate(-90 364.3 103.6)">SM0805</text>
<text x="370.7" y="103.6" transform="rotate(-90 370.7 103.6)">SM0805</text>
<text x="377" y="103.6" transform="rotate(-90 377 103.6)">SM0805</text>
<text x="388.4" y="103.6" transform="rotate(-90 388.4 103.6)">SM0805</text>
</g>
</svg>
